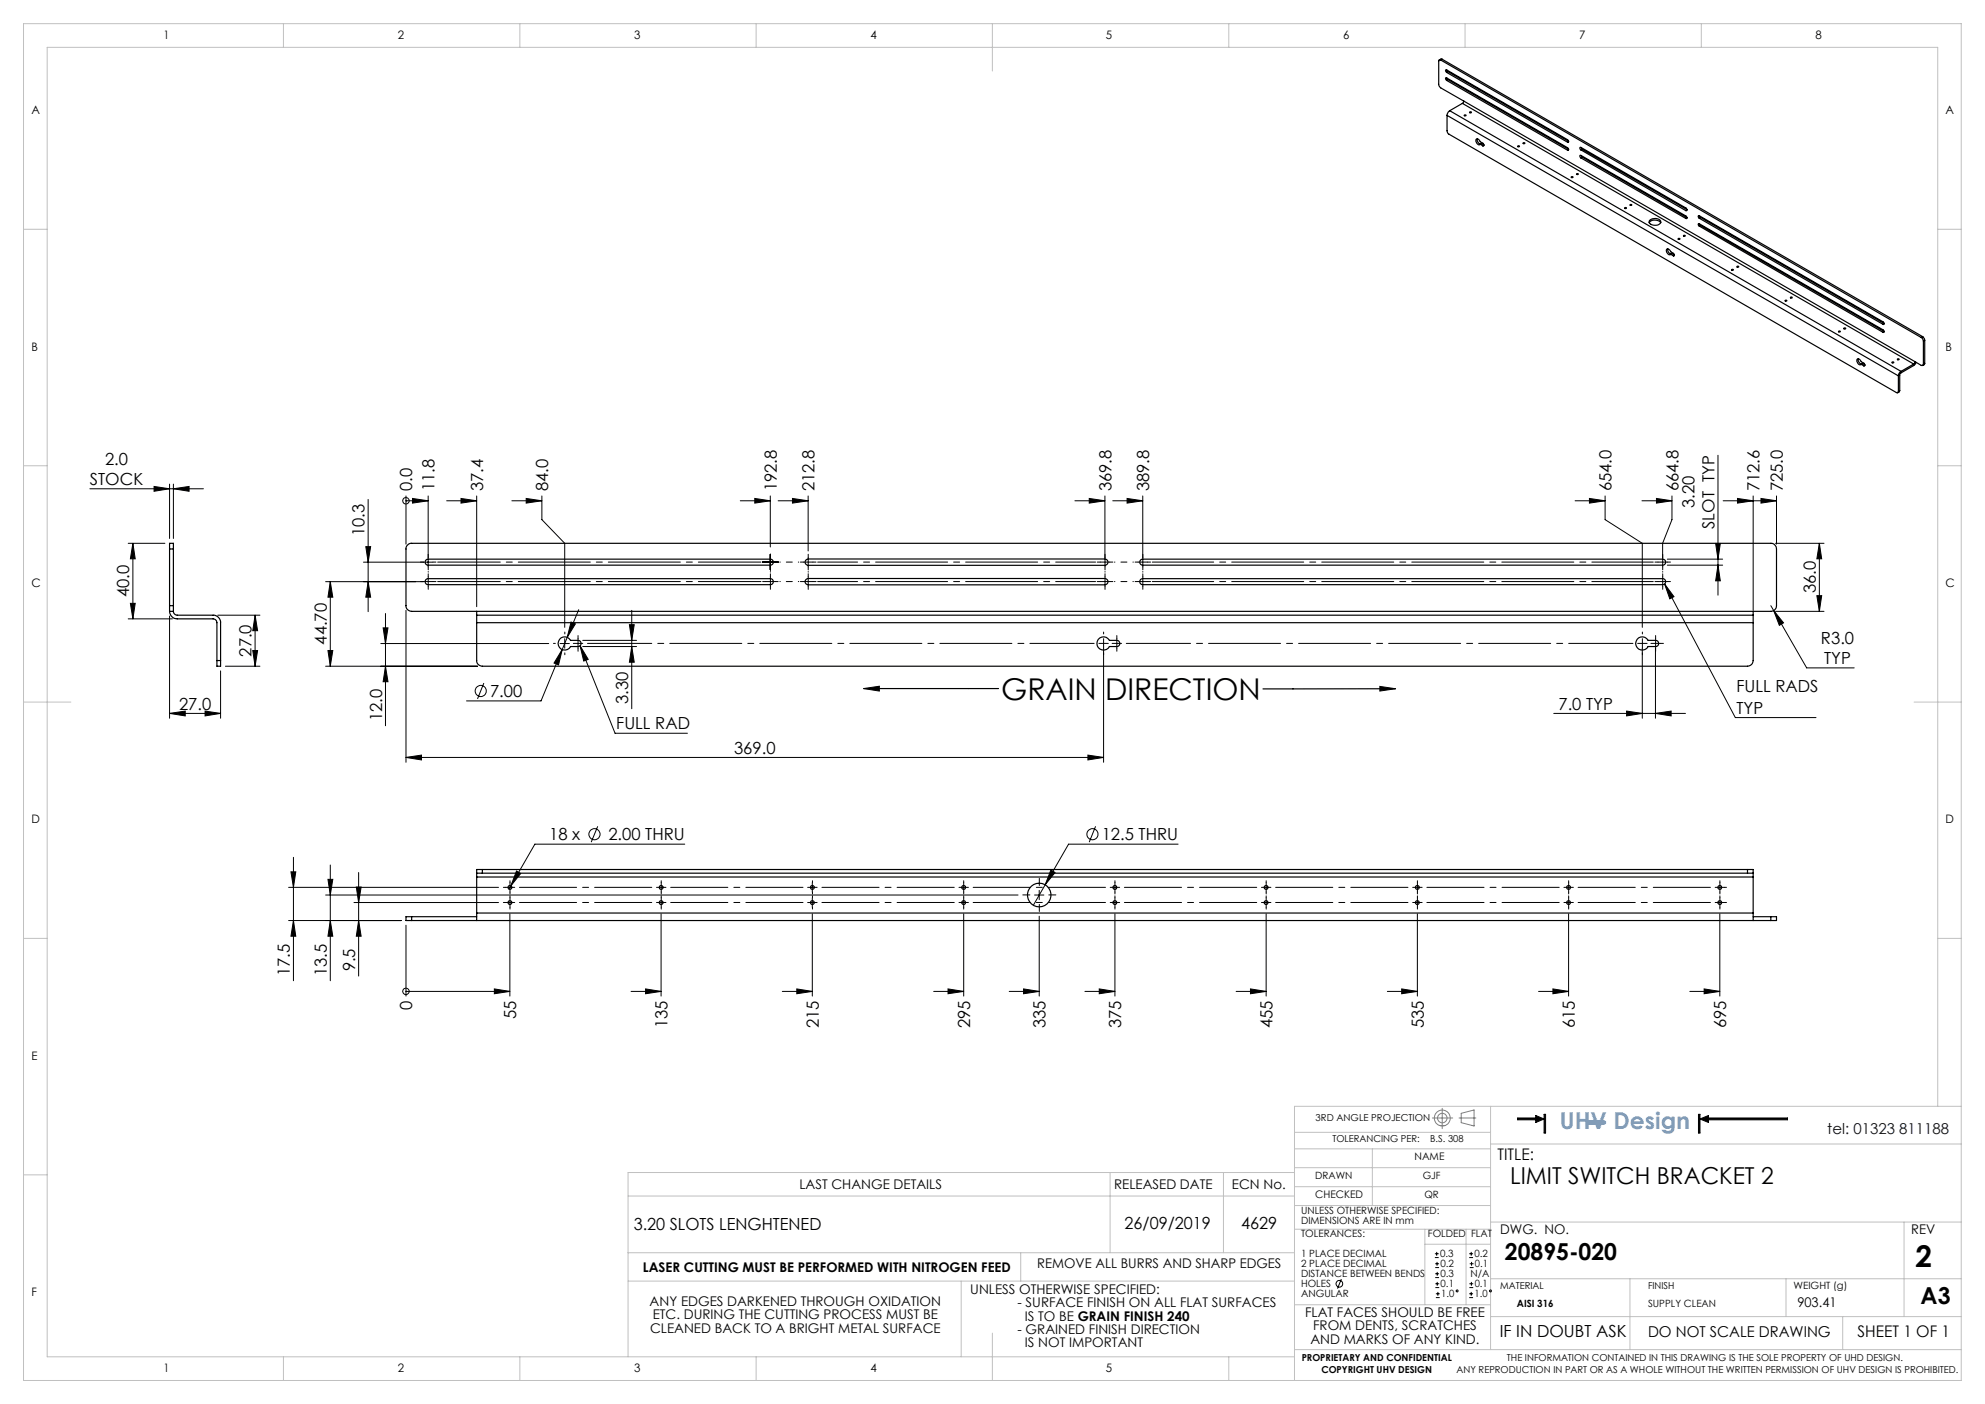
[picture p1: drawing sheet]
<svg xmlns="http://www.w3.org/2000/svg" width="420mm" height="297mm" viewBox="0 0 420 297" stroke-linecap="round" stroke-linejoin="round" font-family="sans-serif">
<g fill="none" stroke="#808080" stroke-width=".21">
<path d="M303.1 236.5h4.3M304.5 238.1h1.3M305.2 234.5v4.3M308.7 236.5h3.6M309.2 235.5l2.7-.7v3.4l-2.7-.7zM311.4 238.1h.5"/>
<circle cx="305.2" cy="236.5" r="1.68"/>
<circle cx="305.2" cy="236.5" r="1.01"/>
</g>
<g fill="none" stroke="#000" stroke-width=".21">
<path d="M363.5 96.3v29.6M19 103.4h24M27.1 114.9h7.8M28.1 114.9l.5 3.3h-1zM28.1 114.9v16M32.6 102.9l3.3 .5-3.3 .5zM35.9 102.4v11.5M36.7 103.4l3.3-.5v1zM36.7 102.4v11.5M76.9 118.9h14.7M77.4 115.6h1l-.5 3.3zM77.9 105.7v23.7"/>
<path d="M85.9 105.9h.1M85.9 104.9v10.2M85.9 105.9h4.7M87.3 105.4l3.3 .5-3.3 .5zM90.6 104.9v15M94.5 105.9h6.4M97.5 105.4l3.4 .5-3.4 .5zM100.9 104.9v23.4M108.3 105.9h6.4M111.3 105.4l3.4 .5-3.4 .5zM114.7 104.9v5l4.8 5v17.8M156.6 105.9h6.4"/>
<path d="M159.7 105.4l3.3 .5-3.3 .5zM163 104.9v10.8M164.6 105.9h6.4M167.7 105.4l3.3 .5-3.3 .5zM171 104.9v11.7M227.4 105.9h6.4M230.5 105.4l3.3 .5-3.3 .5zM233.8 104.9v13M235.4 105.9h6.4M238.5 105.4l3.3 .5-3.3 .5zM241.8 104.9v13M333.3 105.9h6.3"/>
<path d="M336.3 105.4l3.3 .5-3.3 .5zM339.6 104.9v5l7.9 5v17.8M347.4 105.9h6.4M350.5 105.4l3.3 .5-3.3 .5zM352.8 118.3h11.7M352.8 119.6h11.7M353.8 104.9v5l-2 5v3M363 115h1l-.5 3.3zM363.5 119.6l.5 3.3h-1zM364.6 105.9h11.3M367.6 105.4l3.3 .5-3.3 .5zM370.9 104.9v24.2"/>
<path d="M372.6 105.4l3.3 .5-3.3 .5zM375.7 114.9h10.2M375.9 104.9v10.2M385 114.9v14.4M385 114.9l.4 3.3h-1zM27.1 130.9h9.4M27.6 127.6h1l-.5 3.3zM35.9 130.3v21.6M46.1 130.1h8.9M53.5 137.6h1l-.5 3.3zM54 130.1l.5 3.3h-1zM54 130.1v10.8"/>
<path d="M68.9 123h20.7M69.4 137.6h1l-.5 3.3zM69.9 123l.5 3.3h-1zM69.9 123v17.9M77.9 123l.5 3.3h-1zM80.6 136.1h35.5M81.1 132.8h1l-.5 3.3zM81.6 129.8v23.7M85.9 129.1v32.2M118.5 136.1h2M119 137.4l-.8 3.2-1-.3zM119.5 135.1v2"/>
<path d="M120 134.8l-5.5 13.5h-15.8M120.8 131.6l.9 .4-1.7 2.8zM122.4 129l-2.4 5.8M122.7 136.6l7.4 18.5h15.4M122.7 136.6l1.8 2.9-1 .3zM123.3 135.5h11.4M123.3 136.8h11.4M133.2 132.1h1l-.5 3.4zM133.7 136.8l.5 3.3h-1zM133.7 129.1v20.8M233.5 137.1v24.2M347.5 137.1v14.8"/>
<path d="M350.3 137.1v14.8M352.2 123.5l15 28.3h17M352.2 123.5l2 2.7-.9 .5zM374.7 128.1l.6 1M375.3 129.1l2.1 2.7-.9 .5zM375.3 129.1l7 12.2h10M375.7 129.3h10.2M384.4 126h1l-.4 3.3zM35.9 150.9l3.3-.5v1zM35.9 150.9h10.8M43.4 150.4l3.3 .5-3.3 .5zM46.7 141.9v10"/>
<path d="M47.7 140.9h7.3M68.9 140.9h32.1M81.6 140.9l.5 3.3h-1zM102.4 144.5l-1.4 3.3M182.7 145.7l3.4-.5v1zM230.2 159.7l3.3 .5-3.3 .6zM292 145.2l3.3 .5-3.3 .5zM328.8 150.9h27.8M344.2 150.4l3.3 .5-3.3 .5zM350.3 150.9l3.3-.5v1zM85.9 160.2l3.3-.5v1.1zM85.9 160.2h147.6"/>
<path d="M126.5 174.8l-1.4 3.3M144.9 178.6h-31.7l-5.1 8.8M231.8 174.8l-1.3 3.3M249.3 178.6h-23.2l-4.9 8.5M61.1 187.7h44.4M61.6 184.4h1l-.5 3.3zM62.1 181.4v26.1M62.1 194.7l.5 3.3h-1zM68.9 189.3h146.5M69.4 186h1l-.5 3.3zM69.9 183v24.5M69.9 194.7l.5 3.3h-1z"/>
<path d="M74.9 190.9h30.6M75.4 187.6h1l-.5 3.3zM75.9 194.7l.5 3.3h-1zM75.9 184.6v21.9M84.9 194.7h-23.8M85.9 195.7v15M107.9 193.3v17.4M108.1 187.4l-.4 .7M109.3 184.3l.9 .5-2.1 2.6zM139.9 193.3v17.4M170.9 190.9h2M170.9 187.7h2"/>
<path d="M171.9 186.7v2M171.9 189.9v2M171.9 193.3v17.4M203.9 193.3v17.4M218.9 189.3h2M219.9 188.3v2M219.9 193.8v16.9M221.2 187.1l-2.5 4.4M222.4 184l.8 .6-2 2.5zM235.9 193.3v17.4M267.9 193.3v17.4M299.9 193.3v17.4"/>
<path d="M331.9 193.3v17.4M363.9 193.3v17.4M85.9 209.7h.1M85.9 209.7h22M104.6 209.2l3.3 .5-3.3 .5zM133.5 209.7h6.4M136.6 209.2l3.3 .5-3.3 .5zM165.5 209.7h6.4M168.6 209.2l3.3 .5-3.3 .5zM197.6 209.7h6.3M200.6 209.2l3.3 .5-3.3 .5zM213.5 209.7h6.4"/>
<path d="M216.6 209.2l3.3 .5-3.3 .5zM229.6 209.7h6.3M232.6 209.2l3.3 .5-3.3 .5zM261.5 209.7h6.4M264.6 209.2l3.3 .5-3.3 .5zM293.5 209.7h6.4M296.6 209.2l3.3 .5-3.3 .5zM325.5 209.7h6.4M328.6 209.2l3.3 .5-3.3 .5zM357.5 209.7h6.4M360.6 209.2l3.3 .5-3.3 .5zM321.1 236.5h3.8v-.5l1.8 .7-1.8 .8v-.6h-3.8z"/>
<path d="M326.7 235.7h.3v4h-.3zM359.4 235.7h.3v4h-.3zM359.7 236.7l1.8-.7v.5h16.7v.4h-16.7v.6zM283.8 270.6l-.8 2M303.6 266h.8M303.6 265.2h.8M303.7 268.1h.8M303.7 267.3h.8M303.7 270.3h.8M303.7 269.4h.8M303.7 272.4h.8M303.7 271.6h.8"/>
<path d="M303.8 274.5h.8M303.8 273.7h.8M304 264.8v.8M304.1 266.9v.9M304.1 269.1v.8M304.1 271.2v.8M304.2 273.3v.8M310.9 266h.8M310.9 265.2h.8M310.9 274.5h.8M310.9 273.7h.8M310.9 272.4h.8"/>
<path d="M310.9 271.6h.8M311 268.1h.8M311 267.3h.8M311.3 264.8v.8M311.3 273.3v.8M311.3 271.2v.8M311.4 266.9v.9"/>
<circle cx="85.9" cy="105.9" r=".69"/>
<circle cx="101.7" cy="146.2" r="1.17"/>
<circle cx="125.8" cy="176.5" r="1.17"/>
<circle cx="231.2" cy="176.5" r="1.17"/>
<circle cx="85.9" cy="209.7" r=".68"/>
<circle cx="283.4" cy="271.6" r=".71"/>
<circle cx="308.3" cy="273.1" r=".19"/>
<circle cx="315.4" cy="273.1" r=".19"/>
</g>
<g fill="none" stroke="#c0c0c0" stroke-width=".21">
<path d="M5 5h410v287h-410zM60 5v5M110 5v5M160 5v5M210 5v10M260 5v5M310 5v5M360 5v5M5 48.5h5M410 48.5h5M5 98.5h5M410 98.5h5"/>
<path d="M5 148.5h10M405 148.5h10M5 198.5h5M410 198.5h5M273.9 239.5h41.5M315.4 234v51.5M410 234v-224h-400v277h263.9M415 234h-141.1v58M5 248.5h5M132.9 253h141M234.9 248v17M258.9 248v17"/>
<path d="M273.9 248h-141v39M273.9 255h41.5M273.9 251h41.5M273.9 247h41.5M273.9 243h41.5M290.4 243v12M315.4 242h99.6M315.4 258.5h99.6M402.9 258.5v20M132.9 265h141M132.9 271h141M203.4 271v16"/>
<path d="M216 265v6M273.9 260h41.5M273.9 276h41.5M301.5 260v16M301.5 263.2h13.9M310.2 260v16M315.4 278.5h99.6M315.4 270.5h99.6M344.9 270.5v15M377.9 270.5v8M389.9 278.5v7M60 287v5"/>
<path d="M110 287v5M160 287v5M210 282v10M260 287v5M273.9 285.5h141.1"/>
</g>
<path d="M336.2 237.5h3.2" fill="none" stroke="#53a9ff" stroke-width="1"/>
<path d="M321.1 236.5v.4h3.8v.6l1.8-.8-1.8-.7v.5zM326.7 235.7v4h.3v-4zM359.7 236.7l1.8 .8v-.6h16.7v-.4h-16.7v-.5zM359.4 235.7v4h.3v-4z" fill-rule="evenodd" fill="#000"/>
<g fill="none" stroke="#000" stroke-width=".21" stroke-dasharray="15.2 1.3 1.3 1.3">
<path d="M89.6 118.9h-.6M90.6 117.9v-.6M90.6 119.9v.6M91.6 118.9h.6M162 118.9h-.6M163 118.9v-1M163 118.9h-1M163 118.9v1M163 118.9h1M163 117.9v-.6M163 119.9v.6M164 118.9h.6"/>
<path d="M170 118.9h-.7M171 118.9v-1M171 118.9h-1M171 118.9v1M171 118.9h1M171 117.9v-.7M171 119.9v.7M172 118.9h.7M232.8 118.9h-.7M233.8 118.9v-1M233.8 118.9h-1M233.8 118.9v1"/>
<path d="M233.8 118.9h1M233.8 117.9v-.7M233.8 119.9v.7M234.8 118.9h.7M240.8 118.9h-.6M241.8 118.9v-1M241.8 118.9h-1M241.8 118.9v1M241.8 118.9h1M241.8 117.9v-.6M241.8 119.9v.6M242.8 118.9h.6"/>
<path d="M350.8 118.9h-.6M351.8 118.9v-1M351.8 118.9h-1M351.8 118.9v1M351.8 118.9h1M351.8 117.9v-.6M351.8 119.9v.6M352.8 118.9h.6M89.6 123h-.6M90.6 123v-1M90.6 123h-1M90.6 123v1"/>
<path d="M90.6 123h1M90.6 122v-.6M90.6 124v.7M90.6 121v-.1M91.6 123h.6M117.5 136.1h-.4M119.5 134.1v-.4M119.5 138.1v.4M122.3 136.1v-1M122.3 136.1h-1M122.3 136.1v1M122.3 136.1h1"/>
<path d="M122.3 135.1v-.7M122.3 137.1v.7M162 123h-.6M163 123v-1M163 123h-1M163 123v1M163 123h1M163 122v-.6M163 124v.7M163 121v-.1M164 123h.6M170 123h-.7"/>
<path d="M171 123v-1M171 123h-1M171 123v1M171 123h1M171 122v-.6M171 124v.7M171 121v-.1M172 123h.7M232.8 123h-.7M233.5 136.1v-1M233.5 136.1h-1M233.5 136.1v1"/>
<path d="M233.5 136.1h1M233.5 134.1v-.4M233.5 138.1v.4M233.8 123v-1M233.8 123h-1M233.8 123v1M233.8 123h1M233.8 122v-.6M233.8 124v.7M233.8 121v-.1M234.8 123h.7M236.3 136.1v-1"/>
<path d="M236.3 136.1h-1M236.3 136.1v1M236.3 136.1h1M236.3 135.1v-.7M236.3 137.1v.7M240.8 123h-.6M241.8 123v-1M241.8 123h-1M241.8 123v1M241.8 123h1M241.8 122v-.6M241.8 124v.7"/>
<path d="M241.8 121v-.1M242.8 123h.6M347.5 136.1v-1M347.5 136.1h-1M347.5 136.1v1M347.5 136.1h1M347.5 134.1v-.4M347.5 138.1v.4M350.3 136.1v-1M350.3 136.1h-1M350.3 136.1v1M350.3 136.1h1"/>
<path d="M350.3 135.1v-.7M350.3 137.1v.7M350.8 123h-.6M351.3 136.1h.7M351.8 123v-1M351.8 123h-1M351.8 123v1M351.8 123h1M351.8 122v-.6M351.8 124v.7M351.8 121v-.1M352.8 123h.6"/>
<path d="M106.9 190.9h-.4M106.9 187.7h-.4M107.9 190.9v-1M107.9 190.9h-1M107.9 190.9v1M107.9 190.9h1M107.9 189.9v-.4M107.9 191.9v.4M107.9 187.7v-1M107.9 187.7h-1M107.9 187.7v1M107.9 187.7h1"/>
<path d="M107.9 186.7v-.4M107.9 188.7v.4M139.9 190.9v-1M139.9 190.9h-1M139.9 190.9v1M139.9 190.9h1M139.9 189.9v-.4M139.9 191.9v.4M139.9 187.7v-1M139.9 187.7h-1M139.9 187.7v1M139.9 187.7h1"/>
<path d="M139.9 186.7v-.4M139.9 188.7v.4M171.9 189.9v-.4M171.9 191.9v.4M171.9 186.7v-.4M171.9 188.7v.4M203.9 190.9v-1M203.9 190.9h-1M203.9 190.9v1M203.9 190.9h1M203.9 189.9v-.4M203.9 191.9v.4"/>
<path d="M203.9 187.7v-1M203.9 187.7h-1M203.9 187.7v1M203.9 187.7h1M203.9 186.7v-.4M203.9 188.7v.4M217.9 189.3h-1.5M219.9 187.3v-1.5M219.9 191.3v1.5M221.9 189.3h1.5M235.9 190.9v-1M235.9 190.9h-1"/>
<path d="M235.9 190.9v1M235.9 190.9h1M235.9 189.9v-.4M235.9 191.9v.4M235.9 187.7v-1M235.9 187.7h-1M235.9 187.7v1M235.9 187.7h1M235.9 186.7v-.4M235.9 188.7v.4M267.9 190.9v-1M267.9 190.9h-1"/>
<path d="M267.9 190.9v1M267.9 190.9h1M267.9 189.9v-.4M267.9 191.9v.4M267.9 187.7v-1M267.9 187.7h-1M267.9 187.7v1M267.9 187.7h1M267.9 186.7v-.4M267.9 188.7v.4M299.9 190.9v-1M299.9 190.9h-1"/>
<path d="M299.9 190.9v1M299.9 190.9h1M299.9 189.9v-.4M299.9 191.9v.4M299.9 187.7v-1M299.9 187.7h-1M299.9 187.7v1M299.9 187.7h1M299.9 186.7v-.4M299.9 188.7v.4M331.9 190.9v-1M331.9 190.9h-1"/>
<path d="M331.9 190.9v1M331.9 190.9h1M331.9 189.9v-.4M331.9 191.9v.4M331.9 187.7v-1M331.9 187.7h-1M331.9 187.7v1M331.9 187.7h1M331.9 186.7v-.4M331.9 188.7v.4M363.9 190.9v-1M363.9 190.9h-1"/>
<path d="M363.9 190.9v1M363.9 190.9h1M363.9 189.9v-.4M363.9 191.9v.4M363.9 187.7v-1M363.9 187.7h-1M363.9 187.7v1M363.9 187.7h1M363.9 186.7v-.4M363.9 188.7v.4M364.9 190.9h.4M364.9 187.7h.4"/>
</g>
<g fill="none" stroke="#000" stroke-width=".21" stroke-dasharray="15.2 1.3 1.3 1.3" stroke-dashoffset="3.1">
<path d="M109.9 190.9h28M109.9 187.7h28M141.9 190.9h28M141.9 187.7h28M173.9 190.9h28M173.9 187.7h28M205.9 190.9h28M205.9 187.7h28M237.9 190.9h28M237.9 187.7h28M269.9 190.9h28M269.9 187.7h28"/>
<path d="M301.9 190.9h28M301.9 187.7h28M333.9 190.9h28M333.9 187.7h28"/>
</g>
<path d="M92.6 118.9h68.4M92.6 123h68.4" fill="none" stroke="#000" stroke-width=".21" stroke-dasharray="15.2 1.3 1.3 1.3" stroke-dashoffset="2"/>
<path d="M165 118.9h4M235.8 118.9h4M165 123h4M235.8 123h4" fill="none" stroke="#000" stroke-width=".21" stroke-dasharray="15.2 1.3 1.3 1.3" stroke-dashoffset="15.1"/>
<path d="M173 118.9h58.8M173 123h58.8" fill="none" stroke="#000" stroke-width=".21" stroke-dasharray="15.2 1.3 1.3 1.3" stroke-dashoffset="6.8"/>
<path d="M243.8 118.9h106M243.8 123h106" fill="none" stroke="#000" stroke-width=".21" stroke-dasharray="15.2 1.3 1.3 1.3" stroke-dashoffset="2.2"/>
<path d="M124.3 136.1h107.2M238.3 136.1h107.2" fill="none" stroke="#000" stroke-width=".21" stroke-dasharray="15.2 1.3 1.3 1.3" stroke-dashoffset="1.6"/>
<g fill="none" stroke="#000" stroke-width=".25">
<path d="M304.8 12.7a.26 .26 0 0 0-.3 0 .26 .26 0 0 0-.1 .2v5.1l.2 .3 5.1 3.1M304.8 12.7l101.7 58.7M305.1 12.5l-.5 .2M305.1 12.5l-.3 .2M305.1 12.5l101.7 58.7M306.1 15.3l-.2-.3 .1-.3 25.7 14.9 .2 .2v.3h-.2M306.1 17l-.2-.3v-.3l25.8 14.9 .2 .2v.2l-.2 .1M306.1 15.3l25.6 14.8M306.1 17l25.6 14.8M306.1 14.8l.3 .3M306.1 16.5l.3 .3M306.4 16.8l25.5 14.8"/>
<path d="M306.4 15.1l25.5 14.8M306.4 15.1l-.3 .2M306.4 16.8l-.3 .2M306.2 24.4v3.4l.3 .6 94.7 54.6a.26 .26 0 0 0 .3 .1 .26 .26 0 0 0 .2-.3M306.2 24.4l95.5 55.1M306.7 23.4l-.3 .3-.2 .7M306.7 23.4l95.5 55.2M309.4 21.9l-2.7 1.5M309.4 21.9l95.5 55.1M309.7 21.4l-.3 .5M309.7 21.4l95.5 55.1M312.6 29.4a.93 .93 0 0 0 .7 1.1"/>
<path d="M313.2 30.5a.73 .73 0 0 1-.8-.2 .73 .73 0 0 1-.1-.7l.2-.2 .3 .1 .4 .5 .6 .3a.28 .28 0 0 1 .2 .3 .28 .28 0 0 1-.2 .3M313.2 30.5l.6 .4M313.2 30.5l.3-.1 .5 .3M314 30.7l-.2 .2M321.2 30.9a.17 .17 0 0 1 .2-.1 .17 .17 0 0 1 .1 .2h-.3zM322.3 30.2h.3a.17 .17 0 0 1-.1 .2 .17 .17 0 0 1-.2-.1zM331.9 29.9l-.2 .2M331.9 31.6l-.2 .2M332.5 37.4a.17 .17 0 0 1 .2-.1 .17 .17 0 0 1 .1 .3h-.3zM334.5 31.7l-.2-.4 .1-.2 22.3 12.9 .2 .3v.2l-.2 .1M334.5 33.4l-.2-.4v-.2l22.4 12.9 .2 .3v.2h-.2M334.5 31.7l22.2 12.9"/>
<path d="M334.5 33.4l22.2 12.8M334.6 31.2l.2 .4M334.6 32.9l.2 .3M334.8 33.2l22.1 12.8M334.8 31.6l-.3 .1M334.8 31.6l22.1 12.7M334.8 33.2l-.3 .2M348.9 47.1a1.7 1.7 0 0 1 2.5 0M349 46.6a1.54 1.54 0 0 1 2.4 .3 1.42 1.42 0 0 1-2.5 .1zM352.9 52.6a.97 .97 0 0 0 .7 1.2M353.5 53.8a.71 .71 0 0 1-.8-.3 .71 .71 0 0 1 .1-.9l1.4 1.1 .1 .3-.1 .1h-.2M353.5 53.8l.5 .3"/>
<path d="M353.5 53.8l.3-.2 .5 .4-.3 .1M355.1 50.4h.3a.17 .17 0 0 1-.1 .3 .17 .17 0 0 1-.2-.2zM356.9 44.4l-.2 .2M356.9 46.1l-.2 .1M359.6 47.8l-.2-.1v-.4l39 22.5 .2 .3v.2h-.2M359.6 46.2l-.3-.4 .1-.2 39 22.5 .2 .3v.2h-.2M359.6 46.2l38.8 22.4M359.6 47.8l38.8 22.5M359.6 45.7l.2 .3M359.6 47.4l.2 .3M359.8 46l-.2 .2M359.8 46l38.8 22.4"/>
<path d="M359.8 47.7l-.2 .1M359.8 47.7l38.8 22.4M367.6 56.3a.17 .17 0 0 1 .2 0 .17 .17 0 0 1 0 .2h-.2zM390.2 69.4h.3v.1l-.3 .1zM393.2 75.9a.93 .93 0 0 0 .7 1.1M393.8 77.1a.71 .71 0 0 1-.8-.3 .71 .71 0 0 1 .1-.9l.3 .1 .4 .5 .6 .4 .2 .4-.2 .1M393.8 77.1l.6 .3M393.8 77.1l.3-.2 .5 .3M394.6 77.3l-.2 .1M398.6 68.5l-.2 .1M398.6 70.2l-.2 .1M400.3 76.7l.1-.1a.17 .17 0 0 1 .2-.1 .17 .17 0 0 1 0 .3z"/>
<path d="M401.5 75.9h.3a.17 .17 0 0 1-.2 .2 .17 .17 0 0 1-.1-.2zM401.7 79.5v3.3M402.2 78.6l-.4 .4-.1 .5M404.9 77l-2.7 1.6M405.2 76.5l1.4 .8 .4-.3M405.2 76.5l-.3 .5M405.4 76.7l-.4 .6-2.9 1.7-.1 3.6M406.5 71.4l.5 .7M406.8 71.2l.4 .8M406.8 71.2l-.3 .2M407 72.1v4.9M407.2 76.9v.2l-.4 .2"/>
<path d="M407.2 72l-.2 .1M407.2 76.9l-.2 .1M407.2 72v4.9M402 82.6l-.1 .3-.4 .2M402 82.6l-.3 .2M35.9 116.1v-1.2h.8v1.2M35.9 116.1h.8M35.9 116.1v12M36.7 116.1v12M86.1 115.5l.8-.6h287.8a1.2 1.2 0 0 1 1.2 1.2v12a1.2 1.2 0 0 1-1.2 1.2h-287.6a1.2 1.2 0 0 1-1.2-1.2v-12.2zM90.1 118.5l.5-.2h72.4a.63 .63 0 0 1 .6 .6 .63 .63 0 0 1-.6 .7h-72.4a.64 .64 0 0 1-.6-.4 .64 .64 0 0 1 .1-.7zM170.5 118.5l.5-.3h62.8a.67 .67 0 0 1 .7 .7 .67 .67 0 0 1-.7 .7h-62.8a.67 .67 0 0 1-.6-.4 .67 .67 0 0 1 .1-.7z"/>
<path d="M241.3 118.5l.5-.2h110a.63 .63 0 0 1 .6 .6 .63 .63 0 0 1-.6 .7h-110a.64 .64 0 0 1-.6-.4 .64 .64 0 0 1 .1-.7zM35.9 128.1v1.2M35.9 129.3a1.63 1.63 0 0 0 1.6 1.6h7.6a.85 .85 0 0 1 .8 .8v8M35.9 128.1h.8M35.9 129.3h.8M36.7 128.1v1.2M36.7 129.3a.85 .85 0 0 0 .8 .8h7.6a1.57 1.57 0 0 1 1.6 1.6v8M45.9 139.7v1.2h.8v-1.2M45.9 139.7h.8M90.1 122.6l.5-.2h72.4a.64 .64 0 0 1 .6 .6 .64 .64 0 0 1-.6 .7h-72.4a.64 .64 0 0 1-.6-.4 .64 .64 0 0 1 .1-.7zM100.9 131.7v8a1.2 1.2 0 0 0 1.2 1.2h267.6a1.2 1.2 0 0 0 1.2-1.2v-8M100.9 130.1v1.6"/>
<path d="M100.9 129.3v.8M100.9 130.1h270M100.9 131.7h270M118.7 134.9a1.42 1.42 0 0 1 2 .6h1.6a.65 .65 0 0 1 .6 .6 .65 .65 0 0 1-.6 .7h-1.6a1.41 1.41 0 0 1-2.2 .4 1.41 1.41 0 0 1 .2-2.3zM170.5 122.6l.5-.2h62.8a.67 .67 0 0 1 .7 .6 .67 .67 0 0 1-.7 .7h-62.8a.67 .67 0 0 1-.6-.4 .67 .67 0 0 1 .1-.7zM232.4 135.3a1.42 1.42 0 0 1 2.3 .2h1.6a.65 .65 0 0 1 .7 .6 .65 .65 0 0 1-.7 .7h-1.6a1.41 1.41 0 0 1-2 .5 1.41 1.41 0 0 1-.3-2zM241.3 122.6l.5-.2h110a.64 .64 0 0 1 .6 .6 .64 .64 0 0 1-.6 .7h-110a.64 .64 0 0 1-.6-.4 .64 .64 0 0 1 .1-.7zM346.4 135.3a1.39 1.39 0 0 1 2.3 .2h1.6a.65 .65 0 0 1 .6 .6 .65 .65 0 0 1-.6 .7h-1.6a1.4 1.4 0 0 1-2 .5 1.4 1.4 0 0 1-.3-2zM370.9 130.1v1.6M370.9 129.3v.8M182.7 145.7h28.6M295.3 145.7h-28.1"/>
<path d="M87.1 193.9h-1.2v.8h1.2M87.1 194.7h287.6M87.1 193.9v.8M87.1 193.9h13.8M100.9 184.7h1.2M100.9 184.7v.8M100.9 193.1v1.6M100.9 185.5v7.6M100.9 185.5h270M100.9 193.1h270M102.1 183.9h-1.2v.8M102.1 183.9v.8"/>
<path d="M102.1 183.9h267.6M102.1 184.7h267.6M369.7 184.7h1.2M369.7 183.9h1.2v.8M369.7 183.9v.8M370.9 184.7v.8M370.9 193.1v1.6M370.9 185.5v7.6M370.9 193.9h3.8M374.7 193.9h1.2v.8h-1.2M374.7 193.9v.8"/>
<circle cx="310" cy="24.4" r=".18"/>
<circle cx="311.2" cy="23.8" r=".16"/>
<circle cx="333.8" cy="36.9" r=".18"/>
<circle cx="344" cy="44" r=".16"/>
<circle cx="345.1" cy="43.4" r=".16"/>
<circle cx="356.4" cy="49.9" r=".18"/>
<circle cx="366.6" cy="57.1" r=".18"/>
<circle cx="377.9" cy="63.6" r=".16"/>
<circle cx="379" cy="63" r=".17"/>
<circle cx="389.2" cy="70.2" r=".18"/>
<circle cx="107.9" cy="187.7" r=".41"/>
<circle cx="107.9" cy="190.9" r=".4"/>
<circle cx="139.9" cy="187.7" r=".41"/>
<circle cx="139.9" cy="190.9" r=".4"/>
<circle cx="171.9" cy="187.7" r=".41"/>
<circle cx="171.9" cy="190.9" r=".4"/>
<circle cx="203.9" cy="187.7" r=".4"/>
<circle cx="203.9" cy="190.9" r=".39"/>
<circle cx="219.9" cy="189.3" r="2.49"/>
<circle cx="235.9" cy="187.7" r=".4"/>
<circle cx="235.9" cy="190.9" r=".39"/>
<circle cx="267.9" cy="187.7" r=".4"/>
<circle cx="267.9" cy="190.9" r=".39"/>
<circle cx="299.9" cy="187.7" r=".4"/>
<circle cx="299.9" cy="190.9" r=".39"/>
<circle cx="331.9" cy="187.7" r=".4"/>
<circle cx="331.9" cy="190.9" r=".39"/>
<circle cx="363.9" cy="187.7" r=".4"/>
<circle cx="363.9" cy="190.9" r=".39"/>
</g>
<g fill="#000">
<path d="M87.3 105.4l3.3 .5-3.3 .5zM159.7 105.4l3.3 .5-3.3 .5zM167.7 105.4l3.3 .5-3.3 .5zM230.5 105.4l3.3 .5-3.3 .5zM238.5 105.4l3.3 .5-3.3 .5zM350.5 105.4l3.3 .5-3.3 .5zM97.5 105.4l3.4 .5-3.4 .5zM367.6 105.4l3.3 .5-3.3 .5zM372.6 105.4l3.3 .5-3.3 .5zM111.3 105.4l3.4 .5-3.4 .5zM336.3 105.4l3.3 .5-3.3 .5zM104.6 209.2l3.3 .5-3.3 .5zM136.6 209.2l3.3 .5-3.3 .5zM168.6 209.2l3.3 .5-3.3 .5zM200.6 209.2l3.3 .5-3.3 .5zM216.6 209.2l3.3 .5-3.3 .5zM232.6 209.2l3.3 .5-3.3 .5zM264.6 209.2l3.3 .5-3.3 .5zM296.6 209.2l3.3 .5-3.3 .5zM328.6 209.2l3.3 .5-3.3 .5zM360.6 209.2l3.3 .5-3.3 .5z"/>
<path d="M54 130.1l.5 3.3h-1zM53.5 137.6h1l-.5 3.3zM28.1 114.9l.5 3.3h-1zM27.6 127.6h1l-.5 3.3zM69.9 123l.5 3.3h-1zM69.4 137.6h1l-.5 3.3zM77.4 115.6h1l-.5 3.3zM77.9 123l.5 3.3h-1zM363 115h1l-.5 3.3zM363.5 119.6l.5 3.3h-1zM385 114.9l.4 3.3h-1zM384.4 126h1l-.4 3.3zM81.1 132.8h1l-.5 3.3zM81.6 140.9l.5 3.3h-1zM133.2 132.1h1l-.5 3.4zM133.7 136.8l.5 3.3h-1z"/>
<path d="M352.2 123.5l2 2.7-.9 .5zM122.7 136.6l1.8 2.9-1 .3z"/>
<path d="M35.9 150.9l3.3-.5v1zM43.4 150.4l3.3 .5-3.3 .5zM32.6 102.9l3.3 .5-3.3 .5zM36.7 103.4l3.3-.5v1zM375.3 129.1l1.2 3.2 .9-.5zM120.8 131.6l-.8 3.2 1.7-2.8zM119 137.4l-1.8 2.9 1 .3zM109.3 184.3l-1.2 3.1 2.1-2.6zM222.4 184l-1.2 3.1 2-2.5z"/>
<path d="M182.7 145.7l3.4-.5v1zM292 145.2l3.3 .5-3.3 .5z"/>
<path d="M230.2 159.7l3.3 .5-3.3 .6zM85.9 160.2l3.3-.5v1.1zM350.3 150.9l3.3-.5v1zM344.2 150.4l3.3 .5-3.3 .5z"/>
<path d="M61.6 184.4h1l-.5 3.3zM62.1 194.7l.5 3.3h-1zM69.4 186h1l-.5 3.3zM69.9 194.7l.5 3.3h-1z"/>
<path d="M75.9 194.7l.5 3.3h-1zM75.4 187.6h1l-.5 3.3z"/>
</g>
<g font-size="6.3">
<text x="211.8" y="148.2">GRAIN DIRECTION</text>
<text x="405.3" y="268">2</text>
</g>
<text font-size="4.9" fill="#53a9ff" x="330" y="238.8">UHV Design</text>
<g font-size="4.9">
<text x="319.5" y="250.5">LIMIT SWITCH BRACKET 2</text>
<text x="318.4" y="266.6">20895-020</text>
<text x="406.4" y="275.9">A3</text>
</g>
<g font-size="3.5">
<text x="22.2" y="98.4">2.0</text>
<text x="19" y="102.6">STOCK</text>
<text x="87.2" y="103.9" transform="rotate(-90 87.2 103.9)">0.0</text>
<text x="91.9" y="103.9" transform="rotate(-90 91.9 103.9)">11.8</text>
<text x="102.2" y="103.9" transform="rotate(-90 102.2 103.9)">37.4</text>
<text x="116" y="103.9" transform="rotate(-90 116 103.9)">84.0</text>
<text x="164.3" y="103.9" transform="rotate(-90 164.3 103.9)">192.8</text>
<text x="172.3" y="103.9" transform="rotate(-90 172.3 103.9)">212.8</text>
<text x="235.1" y="103.9" transform="rotate(-90 235.1 103.9)">369.8</text>
<text x="243.1" y="103.9" transform="rotate(-90 243.1 103.9)">389.8</text>
<text x="341" y="103.9" transform="rotate(-90 341 103.9)">654.0</text>
<text x="355.1" y="103.9" transform="rotate(-90 355.1 103.9)">664.8</text>
<text x="358.5" y="107.5" transform="rotate(-90 358.5 107.5)">3.20</text>
<text x="372.3" y="103.9" transform="rotate(-90 372.3 103.9)">712.6</text>
<text x="377.2" y="103.9" transform="rotate(-90 377.2 103.9)">725.0</text>
<text x="77.2" y="113.5" transform="rotate(-90 77.2 113.5)">10.3</text>
<text x="362.8" y="111.9" transform="rotate(-90 362.8 111.9)">SLOT TYP</text>
<text x="384.2" y="125.5" transform="rotate(-90 384.2 125.5)">36.0</text>
<text x="27.4" y="126.3" transform="rotate(-90 27.4 126.3)">40.0</text>
<text x="69.1" y="136.4" transform="rotate(-90 69.1 136.4)">44.70</text>
<text x="385.3" y="136.3">R3.0</text>
<text x="53.2" y="138.9" transform="rotate(-90 53.2 138.9)">27.0</text>
<text x="386" y="140.5">TYP</text>
<text x="103.7" y="147.5">7.00</text>
<text x="132.9" y="148.9" transform="rotate(-90 132.9 148.9)">3.30</text>
<text x="367.4" y="146.5">FULL RADS</text>
<text x="37.9" y="150.1">27.0</text>
<text x="80.8" y="152.5" transform="rotate(-90 80.8 152.5)">12.0</text>
<text x="130.4" y="154.3">FULL RAD</text>
<text x="329.7" y="150.1">7.0 TYP</text>
<text x="367.4" y="151">TYP</text>
<text x="155.3" y="159.5">369.0</text>
<text x="116.2" y="177.8">18 x</text>
<text x="128.7" y="177.8">2.00 THRU</text>
<text x="233.1" y="177.8">12.5 THRU</text>
<text x="61.3" y="206.5" transform="rotate(-90 61.3 206.5)">17.5</text>
<text x="69.1" y="206.5" transform="rotate(-90 69.1 206.5)">13.5</text>
<text x="75.1" y="205.5" transform="rotate(-90 75.1 205.5)">9.5</text>
<text x="87.2" y="213.6" transform="rotate(-90 87.2 213.6)">0</text>
<text x="109.2" y="215.6" transform="rotate(-90 109.2 215.6)">55</text>
<text x="141.2" y="217.5" transform="rotate(-90 141.2 217.5)">135</text>
<text x="173.2" y="217.5" transform="rotate(-90 173.2 217.5)">215</text>
<text x="205.2" y="217.5" transform="rotate(-90 205.2 217.5)">295</text>
<text x="221.2" y="217.5" transform="rotate(-90 221.2 217.5)">335</text>
<text x="237.2" y="217.5" transform="rotate(-90 237.2 217.5)">375</text>
<text x="269.2" y="217.5" transform="rotate(-90 269.2 217.5)">455</text>
<text x="301.2" y="217.5" transform="rotate(-90 301.2 217.5)">535</text>
<text x="333.2" y="217.5" transform="rotate(-90 333.2 217.5)">615</text>
<text x="365.2" y="217.5" transform="rotate(-90 365.2 217.5)">695</text>
<text x="134.1" y="260.2">3.20 SLOTS LENGHTENED</text>
<text x="237.9" y="260">26/09/2019</text>
<text x="262.6" y="260">4629</text>
<text x="317.3" y="282.8">IF IN DOUBT ASK</text>
</g>
<g font-size="3.4">
<text x="316.9" y="245.3">TITLE:</text>
<text x="393" y="282.9">SHEET 1 OF 1</text>
</g>
<text font-size="3.2" fill="#000040" x="386.6" y="239.9">tel: 01323 811188</text>
<text font-size="3.2" x="348.7" y="282.8">DO NOT SCALE DRAWING</text>
<g font-size="2.8">
<text x="169.1" y="251.5">LAST CHANGE DETAILS</text>
<text x="235.7" y="251.5">RELEASED DATE</text>
<text x="260.7" y="251.5">ECN No.</text>
<text x="317.4" y="261">DWG. NO.</text>
<text x="404.4" y="261">REV</text>
<text x="136" y="269.1">LASER CUTTING MUST BE PERFORMED WITH NITROGEN FEED</text>
<text x="219.5" y="268.2">REMOVE ALL BURRS AND SHARP EDGES</text>
<text x="205.3" y="273.7">UNLESS OTHERWISE SPECIFIED:</text>
<text x="137.5" y="276.2">ANY EDGES DARKENED THROUGH OXIDATION</text>
<text x="137.5" y="281.9">CLEANED BACK TO A BRIGHT METAL SURFACE</text>
<text x="138.1" y="279.1">ETC. DURING THE CUTTING PROCESS MUST BE</text>
<text x="215.3" y="276.6">- SURFACE FINISH ON ALL FLAT SURFACES</text>
<text x="216.9" y="279.4">IS TO BE GRAIN FINISH 240</text>
<text x="276.1" y="278.6">FLAT FACES SHOULD BE FREE</text>
<text x="277.8" y="281.4">FROM DENTS, SCRATCHES</text>
<text x="380.3" y="276.4">903.41</text>
<text x="215.3" y="282.2">- GRAINED FINISH DIRECTION</text>
<text x="216.9" y="285">IS NOT IMPORTANT</text>
<text x="277.3" y="284.2">AND MARKS OF ANY KIND.</text>
</g>
<g font-size="2.5">
<text x="34.6" y="8.2">1</text>
<text x="84.2" y="8.2">2</text>
<text x="134.2" y="8.2">3</text>
<text x="184.2" y="8.2">4</text>
<text x="234" y="8.2">5</text>
<text x="284.2" y="8.2">6</text>
<text x="334.2" y="8.2">7</text>
<text x="384.2" y="8.2">8</text>
<text x="6.7" y="24.2">A</text>
<text x="411.7" y="24.2">A</text>
<text x="6.7" y="74.2">B</text>
<text x="411.7" y="74.2">B</text>
<text x="6.7" y="124.2">C</text>
<text x="411.7" y="124.2">C</text>
<text x="6.7" y="174.2">D</text>
<text x="411.7" y="174.2">D</text>
<text x="6.7" y="224.2">E</text>
<text x="6.7" y="274.2">F</text>
<text x="34.6" y="290.2">1</text>
<text x="84.2" y="290.2">2</text>
<text x="134.2" y="290.2">3</text>
<text x="184.2" y="290.2">4</text>
<text x="234" y="290.2">5</text>
</g>
<g font-size="2.2">
<text x="299.3" y="245.5">NAME</text>
<text x="278.3" y="253.5">CHECKED</text>
</g>
<g font-size="2.1">
<text x="278.3" y="249.4">DRAWN</text>
<text x="301" y="249.5">GJF</text>
<text x="275.3" y="256.8">UNLESS OTHERWISE SPECIFIED:</text>
<text x="301.4" y="253.5">QR</text>
<text x="275.3" y="258.9">DIMENSIONS ARE IN mm</text>
<text x="275.3" y="261.8">TOLERANCES:</text>
<text x="302.1" y="261.8">FOLDED FLAT</text>
<text x="275.3" y="268.1">2 PLACE DECIMAL</text>
<text x="275.3" y="266">1 PLACE DECIMAL</text>
<text x="304.7" y="266">0.3</text>
<text x="304.8" y="268.1">0.2</text>
<text x="312" y="266">0.2</text>
<text x="312.1" y="268.1">0.1</text>
<text x="275.3" y="272.4">HOLES</text>
<text x="275.3" y="274.5">ANGULAR</text>
<text x="275.3" y="270.2">DISTANCE BETWEEN BENDS</text>
<text x="304.8" y="270.2">0.3</text>
<text x="304.8" y="272.4">0.1</text>
<text x="304.9" y="274.5">1.0</text>
<text x="311.1" y="270.2">N/A</text>
<text x="312" y="274.5">1.0</text>
<text x="312" y="272.4">0.1</text>
<text x="379.5" y="272.6">WEIGHT (g)</text>
<text x="320.9" y="276.4">AISI 316</text>
<text x="348.7" y="276.4">SUPPLY CLEAN</text>
</g>
<g font-size="2">
<text x="278.4" y="237.2">3RD ANGLE PROJECTION</text>
<text x="281.9" y="241.5">TOLERANCING PER:</text>
<text x="302.6" y="241.5">B.S. 308</text>
<text x="317.4" y="272.6">MATERIAL</text>
<text x="348.7" y="272.6">FINISH</text>
<text x="275.4" y="287.9">PROPRIETARY AND CONFIDENTIAL</text>
<text x="318.8" y="287.9">THE INFORMATION CONTAINED IN THIS DRAWING IS THE SOLE PROPERTY OF UHD DESIGN.</text>
<text x="279.6" y="290.4">COPYRIGHT UHV DESIGN</text>
<text x="308.2" y="290.4">ANY REPRODUCTION IN PART OR AS A WHOLE WITHOUT THE WRITTEN PERMISSION OF UHV DESIGN IS PROHIBITED.</text>
</g>
</svg>
